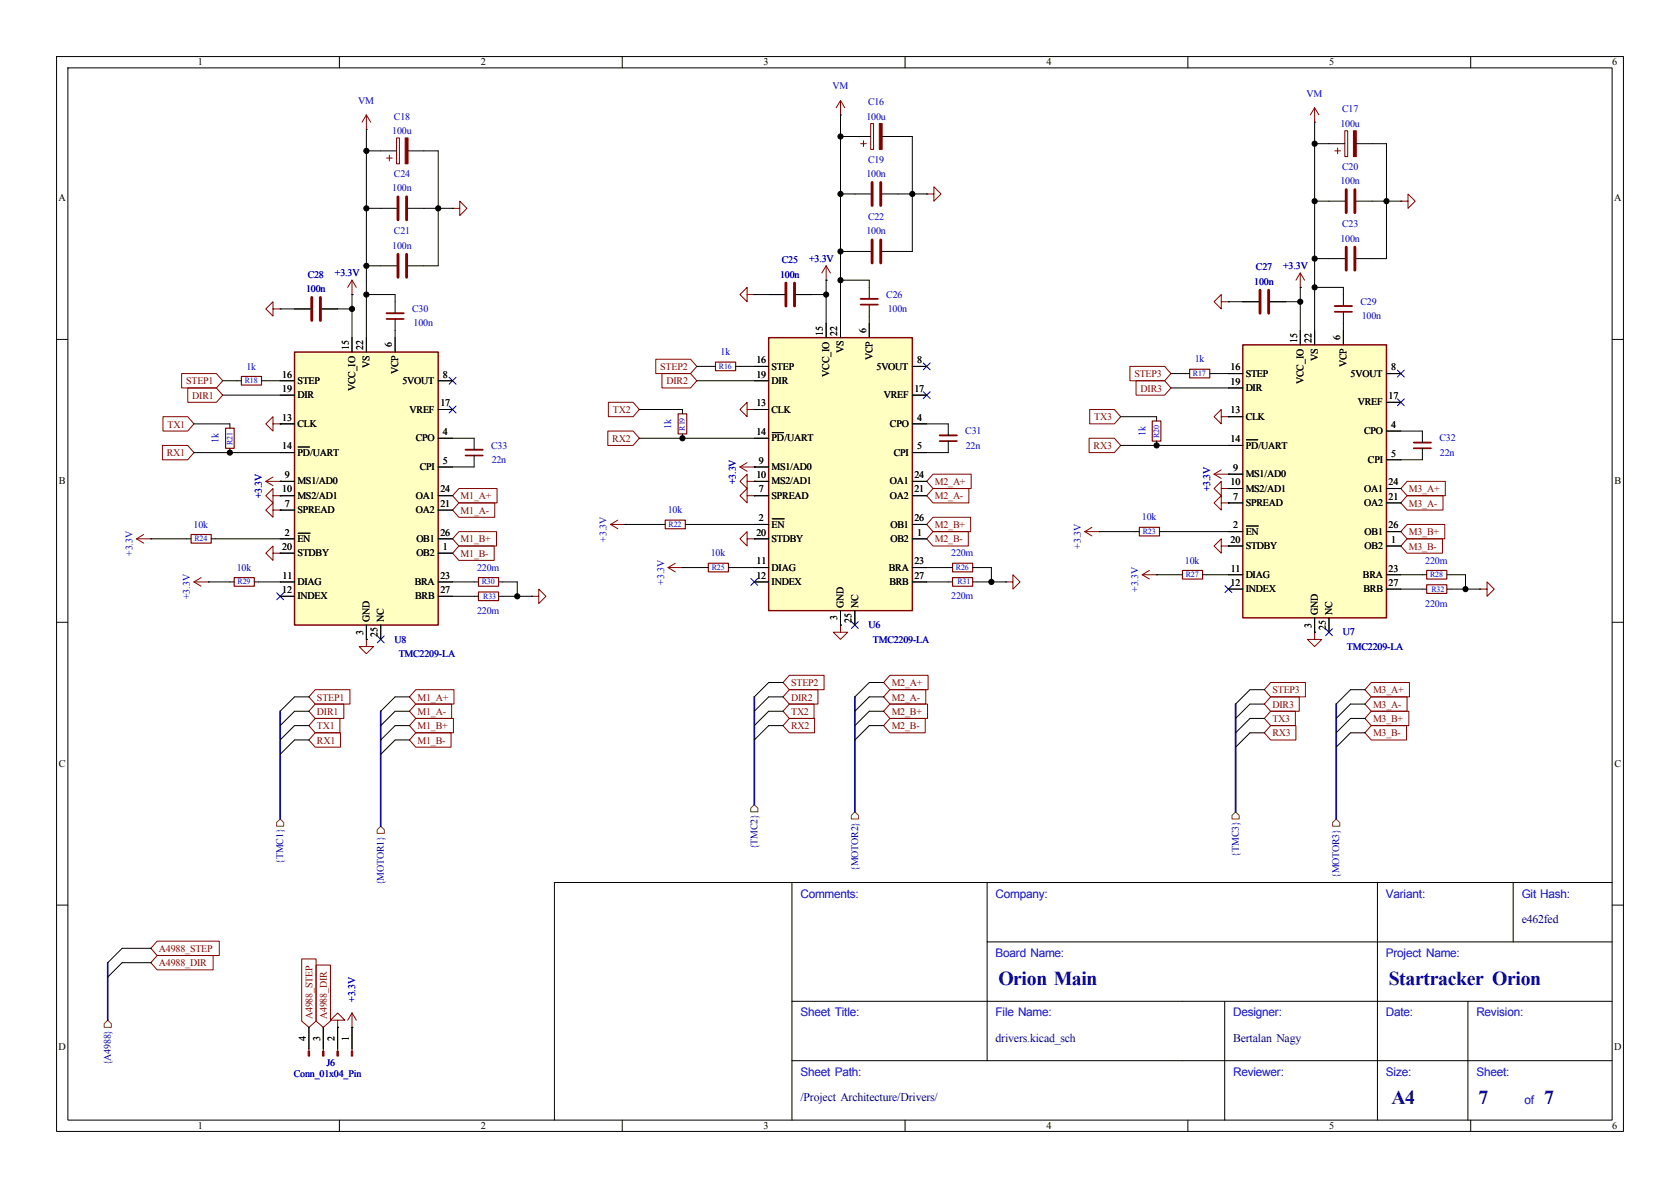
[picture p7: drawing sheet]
<svg xmlns="http://www.w3.org/2000/svg" width="297mm" height="210mm" viewBox="0 0 297 210" stroke-linecap="round" stroke-linejoin="round" font-family="sans-serif">
<g fill="none" stroke="#000" stroke-width=".18">
<path d="M10 10h277v190h-277zM12 12h273v186h-273zM60 10v2M110 10v2M160 10v2M210 10v2M260 10v2M151.1 34.3h2.8M156 34.3h2.7M163.8 34.3h.1M133.3 52.1h.1M151.1 44.5h2.8"/>
<path d="M153.7 50.8v2M153.7 53.8v2.1M156 44.5h2.7M10 60h2M40.6 74.9v.8M40.6 79.2v.8M41.9 67.3h.8M46.2 67.3h.8M83.8 77.5v2M120.6 72.4v.8M120.6 76.7v.8M125.7 64.8h.8"/>
<path d="M130 64.8h.8M133.3 72.4h.1M209.5 66h.8M213.9 66h.7M217.2 73.7h.1M285 60h2M26.7 95.3h.1M33 95.3h.8M37.3 95.3h.8M83.8 80.5v2.1M110.5 92.7h.1M116.8 92.7h.8"/>
<path d="M121.2 92.7h.7M133.3 95.3h.1M133.3 87.6h.1M133.3 82.6h.1M133.3 85.1h.1M194.3 94h.1M217.2 83.8h.1M217.2 88.9h.1M217.2 86.4h.1M10 110h2M36.8 102.9h.1M83.8 102.9h.8"/>
<path d="M83.8 105.4h.8M88.1 102.9h.8M88.1 105.4h.8M94 105.4h.1M120.6 100.3h.1M124.5 100.3h.7M128.8 100.3h.7M251.5 101.6h.7M251.5 104.1h.7M255.8 101.6h.7M255.8 104.1h.7M285 110h2"/>
<path d="M140 156v42M174.5 156v31.5M243.5 156v42M267.5 156v10.5M285 156h-187v42M10 160h2M140 177h145M174.5 166.5h110.5M216.5 177v21M259.5 177v21M285 160h2M54.6 181.6v3.8"/>
<path d="M57.1 181.6v3.8M59.7 181.6h.1M59.7 181.6v3.8M60 198v2M62.2 181.6h.1M62.2 181.6v3.8M110 198v2M140 187.5h145M160 198v2M210 198v2M260 198v2"/>
</g>
<path d="M152.1 53.8h3.1M82.3 80.5h3" fill="none" stroke="#840000" stroke-width=".3"/>
<path d="M152.1 52.8h3.1M82.3 79.5h3" fill="none" stroke="#840000" stroke-width=".33"/>
<path d="M39.9 75.7h1.5v3.5h-1.5zM42.7 66.5h3.5v1.6h-3.5zM119.9 73.2h1.5v3.5h-1.5zM126.5 64h3.5v1.5h-3.5zM210.3 65.3h3.6v1.5h-3.6zM33.8 94.5h3.5v1.5h-3.5zM117.6 91.9h3.6v1.6h-3.6zM125.2 99.6h3.6v1.5h-3.6zM84.6 102.1h3.5v1.5h-3.5zM84.6 104.6h3.5v1.6h-3.5zM252.2 100.8h3.6v1.6h-3.6zM252.2 103.4h3.6v1.5h-3.6z" fill="none" stroke="#840000" stroke-width=".2"/>
<g fill="none" stroke="#840000" stroke-width=".18">
<path d="M163.8 34.3h1.3v-1.3l1.3 1.3-1.3 1.3v-1.3M132.1 52.1v-1.3l-1.3 1.3 1.3 1.2v-1.2h1.2M132.1 72.4v-1.3l-1.3 1.3 1.3 1.3v-1.3h1.2M215.9 73.7v-1.3l-1.3 1.3 1.3 1.2v-1.2h1.3M24.1 95.3l1.3 .7M24.1 95.3h2.6M25.4 94.5l-1.3 .8M107.9 92.7l1.3 .8M107.9 92.7h2.6M109.2 91.9l-1.3 .8M119.4 99.6l-1.3 .7M130.8 82.6l1.3 .7"/>
<path d="M130.8 82.6h2.5M132.1 95.3v-1.3l-1.3 1.3 1.3 1.2v-1.2h1.2M132.1 87.6v-1.2l-1.3 1.2 1.3 1.3v-1.3h1.2M132.1 85.1v-1.3l-1.3 1.3 1.3 1.3v-1.3h1.2M132.1 81.8l-1.3 .8M191.8 94l1.2 .7M191.8 94h2.5M193 93.2l-1.2 .8M214.6 83.8l1.3 .8M214.6 83.8h2.6M215.9 88.9v-1.3l-1.3 1.3 1.3 1.3v-1.3h1.3M215.9 86.4v-1.3l-1.3 1.3 1.3 1.2v-1.2h1.3"/>
<path d="M215.9 83.1l-1.3 .7M34.3 102.9l1.3 .7M34.3 102.9h2.5M35.6 102.1l-1.3 .8M94 105.4h1.2v-1.3l1.3 1.3-1.3 1.3v-1.3M118.1 100.3l1.3 .8M118.1 100.3h2.5M62.2 179.1v2.5M62.2 179.1l-.7 1.2M62.2 179.1l.8 1.2M54.6 185.4v.4M57.1 185.4v.4"/>
<path d="M59.7 180.3h1.3l-1.3-1.2-1.3 1.2h1.3v1.3M59.7 185.4v.4M62.2 185.4v.4"/>
</g>
<path d="M154.2 32.3v4M155.7 32.3v4M154.2 42.4v4.1M155.7 42.4v4.1" fill="none" stroke="#840000" stroke-width=".51"/>
<g fill="#840000" stroke="#840000" stroke-width=".18">
<path d="M62.1 185.8h.3v.9h-.3z"/>
<path d="M59.6 185.8h.2v.9h-.2z"/>
<path d="M57 185.8h.3v.9h-.3z"/>
<path d="M54.5 185.8h.2v.9h-.2z"/>
</g>
<path d="M219.7 61h25.4v48.2h-25.4z" fill="#ffffc2"/>
<path d="M219.7 61h25.4v48.2h-25.4z" fill="none" stroke="#840000" stroke-width=".25"/>
<g fill="none" stroke="#000" stroke-width=".18">
<path d="M229.9 58.4v2.6M232.4 58.4v2.6M237.5 58.4v2.6M167.6 74.9v2.1M167.6 78v2M204.5 73.7v.7M204.5 78v.7M217.2 66h2.5M217.2 73.7h2.5M217.2 78.7h2.5M217.2 68.6h2.5M220.3 77.7h2.1"/>
<path d="M245.1 76.2h2.5M245.1 66h2.5M245.1 71.1h2.5M217.2 96.5h2.5M217.2 94h2.5M217.2 88.9h2.5M217.2 83.8h2.5M217.2 86.4h2.5M220.3 93h2.2M245.1 96.5h2.5M245.1 94h2.5M245.1 81.3h2.5"/>
<path d="M245.1 88.9h2.5M245.1 86.4h2.5M148.6 110.5h.1M167.6 100.3h.8M167.6 102.9h.8M172 100.3h.7M172 102.9h.7M217.2 101.6h2.5M217.2 104.1h2.5M232.4 109.2v2.6M234.9 109.2v2.6M245.1 101.6h2.5"/>
<path d="M245.1 104.1h2.5"/>
</g>
<path d="M203.7 74.4h1.5v3.6h-1.5zM168.4 99.6h3.6v1.5h-3.6zM168.4 102.1h3.6v1.5h-3.6z" fill="none" stroke="#840000" stroke-width=".2"/>
<path d="M166.1 78h3.1" fill="none" stroke="#840000" stroke-width=".3"/>
<path d="M166.1 77h3.1" fill="none" stroke="#840000" stroke-width=".33"/>
<path d="M148.6 110.5v1.3h1.3l-1.3 1.2-1.3-1.2h1.3" fill="none" stroke="#840000" stroke-width=".18"/>
<path d="M135.9 59.7h25.4v48.3h-25.4z" fill="#ffffc2"/>
<path d="M135.9 59.7h25.4v48.3h-25.4z" fill="none" stroke="#840000" stroke-width=".25"/>
<g fill="none" stroke="#000" stroke-width=".18">
<path d="M146 57.2v2.5M148.6 57.2v2.5M153.7 57.2v2.5M219.7 53.3h2.8M224.5 53.3h2.8M133.3 64.8h2.6M133.3 72.4h2.6M133.3 77.5h2.6M133.3 67.3h2.6M136.5 76.5h2M161.3 74.9h2.5M161.3 64.8h2.5"/>
<path d="M161.3 69.9h2.5M251.5 76.2v2M251.5 79.2v2.1M133.3 95.3h2.6M133.3 92.7h2.6M133.3 87.6h2.6M133.3 82.6h2.6M133.3 85.1h2.6M136.5 91.7h2.1M161.3 95.3h2.5M161.3 92.7h2.5M161.3 80h2.5"/>
<path d="M161.3 87.6h2.5M161.3 85.1h2.5M200.7 94h.7M205 94h.7M217.2 96.5h.1M64.8 113h.1M133.3 100.3h2.6M133.3 102.9h2.6M148.6 108v2.5M151.1 108v2.5M161.3 100.3h2.5M161.3 102.9h2.5"/>
<path d="M177.8 102.9h.1M204.5 101.6h.1M208.3 101.6h.7M212.6 101.6h.8M232.4 111.8h.1M261.6 104.1h.1"/>
</g>
<path d="M201.4 93.2h3.6v1.5h-3.6zM209 100.8h3.6v1.6h-3.6z" fill="none" stroke="#840000" stroke-width=".2"/>
<path d="M215.9 96.5v-1.2l-1.3 1.2 1.3 1.3v-1.3h1.3M64.8 113v1.3h1.2l-1.2 1.3-1.3-1.3h1.3M177.8 102.9h1.3v-1.3l1.2 1.3-1.2 1.2v-1.2M201.9 101.6l1.3 .8M201.9 101.6h2.6M203.2 100.8l-1.3 .8M232.4 111.8v1.2h1.3l-1.3 1.3-1.3-1.3h1.3M261.6 104.1h1.3v-1.2l1.3 1.2-1.3 1.3v-1.3" fill="none" stroke="#840000" stroke-width=".18"/>
<path d="M222.8 51.3v4.1M224.3 51.3v4.1" fill="none" stroke="#840000" stroke-width=".51"/>
<path d="M249.9 79.2h3.1" fill="none" stroke="#840000" stroke-width=".3"/>
<path d="M249.9 78.2h3.1" fill="none" stroke="#840000" stroke-width=".33"/>
<path d="M52.1 62.2h25.4v48.3h-25.4z" fill="#ffffc2"/>
<path d="M52.1 62.2h25.4v48.3h-25.4z" fill="none" stroke="#840000" stroke-width=".25"/>
<g fill="none" stroke="#000" stroke-width=".18">
<path d="M64.8 22.9h.1M64.8 22.9v39.3M64.8 26.7h5.3M64.8 36.8h5.3M72.1 26.7h5.4v20.3h-5.4M72.1 36.8h7.9M80 36.8h.1M148.6 20.3h.1M148.6 24.1h5.3M148.6 34.3h2.5M148.6 20.3v39.4M156 24.1h5.3v20.4h-2.6"/>
<path d="M158.7 34.3h5.1M232.4 21.6h.1M232.4 25.4h5.3M232.4 35.6h5.3M232.4 21.6v39.4M239.8 25.4h5.3v20.3h-5.3M239.8 35.6h7.8M247.6 35.6h.1M49.5 54.6h.1M49.5 54.6h5.4M56.9 54.6h5.3M62.2 52.1h.1"/>
<path d="M62.2 52.1v10.1M64.8 52.1h5v3.3M64.8 47h5.3M69.8 56.4v5.8M133.3 52.1h5.4M140.7 52.1h5.3M146 49.5h.1M146 49.5v10.2M148.6 49.5h5.1v1.3M148.6 44.5h2.5M153.7 55.9v3.8M217.2 53.3h.1"/>
<path d="M217.2 53.3h5.3M224.5 53.3h5.4M229.9 50.8h.1M229.9 50.8v10.2M232.4 45.7h5.3M232.4 50.8h5.1v3.3M237.5 55.1v5.9M34.3 74.9h6.3M39.4 67.3h2.5M39.4 69.9h12.7M47 67.3h5.1M49.5 74.9h.1"/>
<path d="M49.5 74.9h2.6M52.7 79h2M77.5 77.5h6.3M77.5 67.3h2.5M77.5 72.4h2.5M113 77.5h22.9M113 72.4h7.6M123.2 67.3h12.7M123.2 64.8h2.5M130.8 64.8h5.1M133.3 72.4h.1M133.3 72.4h2.6"/>
<path d="M136.5 76.5h2M161.3 74.9h6.3M161.3 69.9h2.5M161.3 64.8h2.5M198.1 78.7h21.6M198.1 73.7h6.4M207 66h2.5M207 68.6h12.7M214.6 66h5.1M217.2 73.7h.1M217.2 73.7h2.5M220.3 77.7h2.1"/>
<path d="M245.1 76.2h6.4M245.1 66h2.5M245.1 71.1h2.5M26.7 95.3h6.3M34.3 80h17.8M38.1 95.3h14M49.5 85.1h.1M49.5 97.8h.1M49.5 90.2h.1M49.5 87.6h.1M49.5 97.8h2.6M49.5 90.2h2.6"/>
<path d="M49.5 85.1h2.6M49.5 87.6h2.6M52.7 94.3h2.1M77.5 97.8h2.5M77.5 95.3h2.5M77.5 82.6h6.3M77.5 90.2h2.5M77.5 87.6h2.5M110.5 92.7h6.3M121.9 92.7h14M133.3 85.1h.1M133.3 82.6h.1"/>
<path d="M133.3 87.6h.1M133.3 95.3h.1M133.3 95.3h2.6M133.3 82.6h2.6M133.3 85.1h2.6M133.3 87.6h2.6M136.5 91.7h2.1M161.3 95.3h2.5M161.3 85.1h2.5M161.3 87.6h2.5M161.3 80h6.3M161.3 92.7h2.5"/>
<path d="M194.3 94h6.4M205.7 94h14M217.2 86.4h.1M217.2 88.9h.1M217.2 83.8h.1M217.2 96.5h.1M217.2 96.5h2.5M217.2 88.9h2.5M217.2 83.8h2.5M217.2 86.4h2.5M220.3 93h2.2M245.1 94h2.5"/>
<path d="M245.1 81.3h6.4M245.1 96.5h2.5M245.1 88.9h2.5M245.1 86.4h2.5M36.8 102.9h4.6M45 102.9h7.1M49.5 105.4h2.6M64.8 113h.1M64.8 110.5v2.5M67.3 110.5v2.5M77.5 102.9h6.3M77.5 105.4h6.3"/>
<path d="M88.9 102.9h2.5v2.5M88.9 105.4h5.1M120.6 100.3h3.9M129.5 100.3h6.4M133.3 102.9h2.6M148.6 110.5h.1M148.6 108v2.5M151.1 108v2.5M161.3 102.9h6.3M161.3 100.3h6.3M172.7 102.9h5.1M172.7 100.3h2.6v2.6"/>
<path d="M204.5 101.6h3.8M213.4 101.6h6.3M217.2 104.1h2.5M232.4 111.8h.1M232.4 109.2v2.6M234.9 109.2v2.6M245.1 104.1h6.4M245.1 101.6h6.4M256.5 104.1h5.1M256.5 101.6h2.6v2.5M54.6 128.3h-2.5l-2.6 2.5M54.6 123.2h-2.5l-2.6 2.5"/>
<path d="M54.6 125.7h-2.5l-2.6 2.6M54.6 130.8h-2.5l-2.6 2.6M72.4 128.3h-2.6l-2.5 2.5M72.4 123.2h-2.6l-2.5 2.5M72.4 125.7h-2.6l-2.5 2.6M72.4 130.8h-2.6l-2.5 2.6M138.4 128.3h-2.5l-2.6 2.5M138.4 123.2h-2.5l-2.6 2.5M138.4 125.7h-2.5l-2.6 2.6M138.4 120.7h-2.5l-2.6 2.5M156.2 128.3h-2.5l-2.6 2.5M156.2 123.2h-2.5l-2.6 2.5"/>
<path d="M156.2 125.7h-2.5l-2.6 2.6M156.2 120.7h-2.5l-2.6 2.5M223.5 129.5h-2.5l-2.6 2.6M223.5 124.5h-2.5l-2.6 2.5M223.5 127h-2.5l-2.6 2.5M223.5 121.9h-2.5l-2.6 2.6M241.3 129.5h-2.5l-2.6 2.6M241.3 124.5h-2.5l-2.6 2.5M241.3 127h-2.5l-2.6 2.5M241.3 121.9h-2.5l-2.6 2.6M26.7 167.6h-5.1l-2.6 2.6M26.7 170.2h-5.1l-2.6 2.5"/>
<path d="M54.6 181.6v3.8M57.1 181.6v3.8M59.7 181.6h.1M59.7 181.6v3.8M62.2 181.6h.1M62.2 181.6v3.8"/>
</g>
<g fill="none" stroke="#840000" stroke-width=".18">
<path d="M148.6 17.8l-.8 1.3M148.6 17.8l.8 1.3M148.6 17.8v2.5M232.4 19.1l-.8 1.2M232.4 19.1l.8 1.2M232.4 19.1v2.5M64.8 20.3l-.8 1.3M64.8 20.3l.7 1.3M64.8 20.3v2.6M68.3 27.9h1M68.8 27.4v1M70.1 24.4h.5v4.6h-.5z"/>
<path d="M80 36.8h1.3v-1.2l1.2 1.2-1.2 1.3v-1.3M152.1 25.4h1.1M152.7 24.9v1M153.9 21.8h.5v4.6h-.5zM236 26.7h1M236.5 26.2v1M237.7 23.1h.6v4.6h-.6zM247.6 35.6h1.3v-1.3l1.3 1.3-1.3 1.2v-1.2M48.3 54.6v-1.3l-1.3 1.3 1.3 1.3v-1.3h1.2M62.2 49.5l-.7 1.3M62.2 49.5l.8 1.3M62.2 49.5v2.6"/>
<path d="M146 47l-.7 1.3M146 47l.8 1.3M146 47v2.5M215.9 53.3v-1.2l-1.3 1.2 1.3 1.3v-1.3h1.3M229.9 48.3l-.8 1.2M229.9 48.3l.7 1.2M229.9 48.3v2.5M28.7 78.7h4.5l1.1 1.3-1.1 1.3h-4.5zM28.8 73.7h4.4l1.1 1.2-1.1 1.3h-4.4zM32.1 66h6.2l1.1 1.3-1.1 1.3h-6.2zM33.2 68.6h5.1l1.1 1.3-1.1 1.2h-5.1zM48.3 74.9v-1.2l-1.3 1.2 1.3 1.3v-1.3h1.2"/>
<path d="M107.5 76.2h4.4l1.1 1.3-1.1 1.2h-4.4zM107.6 71.1h4.3l1.1 1.3-1.1 1.3h-4.3zM115.9 63.5h6.2l1.1 1.3-1.1 1.2h-6.2zM117 66h5.1l1.1 1.3-1.1 1.3h-5.1zM192.5 77.5h4.5l1.1 1.2-1.1 1.3h-4.5zM192.6 72.4h4.4l1.1 1.3-1.1 1.2h-4.4zM199.8 64.8h6.1l1.1 1.2-1.1 1.3h-6.1zM200.8 67.3h5.1l1.1 1.3-1.1 1.3h-5.1zM47 85.1l1.3 .8M47 85.1h2.5M48.3 97.8v-1.3l-1.3 1.3 1.3 1.3v-1.3h1.2M48.3 90.2v-1.3l-1.3 1.3 1.3 1.2v-1.2h1.2"/>
<path d="M48.3 87.6v-1.2l-1.3 1.2 1.3 1.3v-1.3h1.2M48.3 84.3l-1.3 .8M81.1 96.5h6.3v2.6h-6.3l-1.1-1.3zM81.1 88.9h6.4v2.5h-6.4l-1.1-1.2zM81.1 86.4h6.8v2.5h-6.8l-1.1-1.3zM81.1 94h6.7v2.5h-6.7l-1.1-1.2zM164.9 83.8h6.8v2.6h-6.8l-1.1-1.3zM164.9 94h6.3v2.5h-6.3l-1.1-1.2zM164.9 86.4h6.4v2.5h-6.4l-1.1-1.3zM164.9 91.4h6.7v2.6h-6.7l-1.1-1.3zM248.8 95.2h6.2v2.6h-6.2l-1.2-1.3zM248.8 87.6h6.3v2.6h-6.3l-1.2-1.3z"/>
<path d="M248.8 92.7h6.6v2.6h-6.6l-1.2-1.3zM248.8 85.1h6.7v2.5h-6.7l-1.2-1.2zM139.5 119.4h6.2v2.5h-6.2l-1.1-1.2zM157.3 119.4h6.8v2.5h-6.8l-1.1-1.2zM55.7 129.5h4.5v2.6h-4.5l-1.1-1.3zM55.7 121.9h6.2v2.6h-6.2l-1.1-1.3zM55.7 127h4.4v2.5h-4.4l-1.1-1.2zM55.7 124.5h5.1v2.5h-5.1l-1.1-1.3zM73.5 121.9h6.8v2.6h-6.8l-1.1-1.3zM73.5 124.5h6.3v2.5h-6.3l-1.1-1.3zM73.5 129.5h6.2v2.6h-6.2l-1.1-1.3zM73.5 127h6.7v2.5h-6.7l-1.1-1.2z"/>
<path d="M139.5 121.9h5.1v2.6h-5.1l-1.1-1.3zM139.5 127h4.5v2.5h-4.5l-1.1-1.2zM139.5 124.5h4.4v2.5h-4.4l-1.1-1.3zM157.3 127h6.3v2.5h-6.3l-1.1-1.2zM157.3 124.5h6.7v2.5h-6.7l-1.1-1.3zM157.3 121.9h6.4v2.6h-6.4l-1.1-1.3zM224.6 123.2h5.1v2.5h-5.1l-1.1-1.2zM224.6 120.6h6.2v2.6h-6.2l-1.1-1.3zM224.6 128.3h4.5v2.5h-4.5l-1.1-1.3zM224.6 125.7h4.4v2.6h-4.4l-1.1-1.3zM242.4 128.3h6.3v2.5h-6.3l-1.1-1.3zM242.4 120.6h6.8v2.6h-6.8l-1.1-1.3z"/>
<path d="M242.4 123.2h6.4v2.5h-6.4l-1.1-1.2zM242.4 125.7h6.7v2.6h-6.7l-1.1-1.3zM27.8 168.9h9.9v2.6h-9.9l-1.1-1.3zM27.8 166.4h11v2.5h-11l-1.1-1.3zM53.3 169.5h2.6v11l-1.3 1.1-1.3-1.1zM55.9 170.6h2.5v9.9l-1.3 1.1-1.2-1.1z"/>
</g>
<path d="M41.4 102.1h3.6v1.5h-3.6z" fill="none" stroke="#840000" stroke-width=".2"/>
<path d="M70.4 34.8v4.1M71.9 34.8v4.1M238 33.5v4.1M239.5 33.5v4.1M55.1 52.6v4M56.6 52.6v4M70.4 45v4M71.9 45v4M138.9 50v4.1M140.5 50v4.1M238 43.7v4.1M239.5 43.7v4.1" fill="none" stroke="#840000" stroke-width=".51"/>
<g fill="#840000" stroke="#840000" stroke-width=".18">
<path d="M155.4 21.8h.6v4.6h-.6z"/>
<path d="M239.3 23.1h.5v4.6h-.5z"/>
<path d="M71.6 24.4h.5v4.6h-.5z"/>
</g>
<path d="M68.3 56.4h3.1M236 55.1h3" fill="none" stroke="#840000" stroke-width=".3"/>
<path d="M68.3 55.4h3.1M236 54.1h3" fill="none" stroke="#840000" stroke-width=".33"/>
<path d="M49.5 144.8l.7 .6v.7h-1.3v-.7zM67.3 146.1l.6 .6v.6h-1.2v-.6zM133.3 142.2l.7 .7v.6h-1.3v-.6zM151.1 143.5l.7 .6v.7h-1.3v-.7zM218.4 143.5l.7 .6v.7h-1.3v-.7zM236.2 144.8l.7 .6v.7h-1.3v-.7zM18.4 181l.6-.7 .7 .7v.6h-1.3z" fill="none" stroke="#725600" stroke-width=".18"/>
<path d="M49.5 125.7v19.1M67.3 125.7v20.4M133.3 123.2v19M151.1 123.2v20.3M218.4 124.5v19M236.2 124.5v20.3M19 170.2v10.1" fill="none" stroke="#000084" stroke-width=".3"/>
<g fill="none" stroke="#000084" stroke-width=".18">
<path d="M79.4 66.7l1.2 1.2M79.4 71.8l1.2 1.2M80.6 66.7l-1.2 1.2M80.6 71.8l-1.2 1.2M163.2 69.2l1.2 1.3M163.2 64.2l1.2 1.2M164.4 69.2l-1.2 1.3M164.4 64.2l-1.2 1.2M247 70.5l1.3 1.2M247 65.4l1.3 1.2M248.3 70.5l-1.3 1.2M248.3 65.4l-1.3 1.2"/>
<path d="M48.9 104.8l1.2 1.2M50.1 104.8l-1.2 1.2M66.7 112.4l1.2 1.2M67.9 112.4l-1.2 1.2M132.7 102.3l1.3 1.2M134 102.3l-1.3 1.2M150.5 109.9l1.2 1.2M151.7 109.9l-1.2 1.2M216.6 103.5l1.2 1.2M217.8 103.5l-1.2 1.2M234.3 111.2l1.3 1.2M235.6 111.2l-1.3 1.2"/>
</g>
<g fill="#000" stroke="#000" stroke-width=".18">
<circle cx="64.8" cy="36.8" r=".46"/>
<circle cx="64.8" cy="26.7" r=".46"/>
<circle cx="77.5" cy="36.8" r=".46"/>
<circle cx="148.6" cy="34.3" r=".46"/>
<circle cx="148.6" cy="24.1" r=".46"/>
<circle cx="161.3" cy="34.3" r=".46"/>
<circle cx="232.4" cy="25.4" r=".46"/>
<circle cx="232.4" cy="35.6" r=".46"/>
<circle cx="245.1" cy="35.6" r=".46"/>
<circle cx="62.2" cy="54.6" r=".46"/>
<circle cx="64.8" cy="47" r=".46"/>
<circle cx="64.8" cy="52.1" r=".46"/>
<circle cx="146" cy="52.1" r=".46"/>
<circle cx="148.6" cy="44.5" r=".46"/>
<circle cx="148.6" cy="49.5" r=".46"/>
<circle cx="229.9" cy="53.3" r=".46"/>
<circle cx="232.4" cy="50.8" r=".46"/>
<circle cx="232.4" cy="45.7" r=".46"/>
<circle cx="120.6" cy="77.5" r=".46"/>
<circle cx="204.5" cy="78.7" r=".46"/>
<circle cx="40.6" cy="80" r=".46"/>
<circle cx="91.4" cy="105.4" r=".46"/>
<circle cx="175.3" cy="102.9" r=".46"/>
<circle cx="259.1" cy="104.1" r=".46"/>
</g>
<g font-size="3.5" fill="#00007f">
<text x="176.5" y="174.1">Orion Main</text>
<text x="245.5" y="174.1">Startracker Orion</text>
<text x="246" y="195.1">A4</text>
<text x="261.4" y="195.1">7</text>
<text x="273" y="195.1">7</text>
</g>
<g font-size="2.1" fill="#00f">
<text x="141.5" y="158.7">Comments:</text>
<text x="176" y="158.7">Company:</text>
<text x="245" y="158.7">Variant:</text>
<text x="269" y="158.7">Git Hash:</text>
<text x="176" y="169.2">Board Name:</text>
<text x="245" y="169.2">Project Name:</text>
<text x="141.5" y="179.7">Sheet Title:</text>
<text x="176" y="179.7">File Name:</text>
<text x="218" y="179.7">Designer:</text>
<text x="245" y="179.7">Date:</text>
<text x="261" y="179.7">Revision:</text>
<text x="141.5" y="190.2">Sheet Path:</text>
<text x="218" y="190.2">Reviewer:</text>
<text x="245" y="190.2">Size:</text>
<text x="261" y="190.2">Sheet:</text>
<text x="269.5" y="195.2">of</text>
</g>
<g font-size="2.1" fill="#00007f">
<text x="269" y="163.2">e462fed</text>
<text x="176" y="184.2">drivers.kicad_sch</text>
<text x="218" y="184.2">Bertalan Nagy</text>
<text x="141.5" y="194.7">/Project Architecture/Drivers/</text>
</g>
<g font-size="1.8">
<text x="35" y="11.6">1</text>
<text x="85" y="11.6">2</text>
<text x="135" y="11.6">3</text>
<text x="185" y="11.6">4</text>
<text x="235" y="11.6">5</text>
<text x="285" y="11.6">6</text>
<text x="10.3" y="35.6">A</text>
<text x="285.3" y="35.6">A</text>
<text x="145.5" y="59.3" transform="rotate(-90 145.5 59.3)">15</text>
<text x="148" y="59.3" transform="rotate(-90 148 59.3)">22</text>
<text x="153.1" y="58.9" transform="rotate(-90 153.1 58.9)">6</text>
<text x="61.7" y="61.8" transform="rotate(-90 61.7 61.8)">15</text>
<text x="64.2" y="61.8" transform="rotate(-90 64.2 61.8)">22</text>
<text x="65.3" y="65" transform="rotate(-90 65.3 65)">VS</text>
<text x="69.3" y="61.4" transform="rotate(-90 69.3 61.4)">6</text>
<text x="133.7" y="64.2">16</text>
<text x="136.4" y="65.3">STEP</text>
<text x="149.1" y="62.5" transform="rotate(-90 149.1 62.5)">VS</text>
<text x="154.2" y="63.7" transform="rotate(-90 154.2 63.7)">VCP</text>
<text x="155" y="65.3">5VOUT</text>
<text x="162.1" y="64.2">8</text>
<text x="217.6" y="65.5">16</text>
<text x="229.3" y="60.6" transform="rotate(-90 229.3 60.6)">15</text>
<text x="231.8" y="60.6" transform="rotate(-90 231.8 60.6)">22</text>
<text x="233" y="63.7" transform="rotate(-90 233 63.7)">VS</text>
<text x="236.9" y="60.1" transform="rotate(-90 236.9 60.1)">6</text>
<text x="238" y="64.9" transform="rotate(-90 238 64.9)">VCP</text>
<text x="245.9" y="65.5">8</text>
<text x="49.9" y="66.7">16</text>
<text x="49.9" y="69.3">19</text>
<text x="52.6" y="67.9">STEP</text>
<text x="52.6" y="70.4">DIR</text>
<text x="62.8" y="69.2" transform="rotate(-90 62.8 69.2)">VCC_IO</text>
<text x="70.4" y="66.2" transform="rotate(-90 70.4 66.2)">VCP</text>
<text x="71.1" y="67.9">5VOUT</text>
<text x="77.9" y="71.8">17</text>
<text x="78.3" y="66.7">8</text>
<text x="133.7" y="71.8">13</text>
<text x="133.7" y="66.7">19</text>
<text x="136.4" y="67.9">DIR</text>
<text x="146.6" y="66.6" transform="rotate(-90 146.6 66.6)">VCC_IO</text>
<text x="156.2" y="70.4">VREF</text>
<text x="161.7" y="69.3">17</text>
<text x="217.6" y="68">19</text>
<text x="220.2" y="66.6">STEP</text>
<text x="220.2" y="69.1">DIR</text>
<text x="230.4" y="67.9" transform="rotate(-90 230.4 67.9)">VCC_IO</text>
<text x="238.8" y="66.6">5VOUT</text>
<text x="240.1" y="71.7">VREF</text>
<text x="245.5" y="70.5">17</text>
<text x="49.9" y="74.4">13</text>
<text x="52.6" y="75.5">CLK</text>
<text x="72.4" y="72.9">VREF</text>
<text x="78.3" y="76.9">4</text>
<text x="133.7" y="76.9">14</text>
<text x="136.4" y="72.9">CLK</text>
<text x="157.3" y="75.5">CPO</text>
<text x="162.1" y="74.4">4</text>
<text x="217.6" y="73.1">13</text>
<text x="220.2" y="74.2">CLK</text>
<text x="241.1" y="76.8">CPO</text>
<text x="245.9" y="75.6">4</text>
<text x="49.9" y="79.4">14</text>
<text x="52.6" y="80.6">PD/UART</text>
<text x="73.5" y="78">CPO</text>
<text x="74.2" y="83.1">CPI</text>
<text x="78.3" y="82">5</text>
<text x="134.2" y="82">9</text>
<text x="136.4" y="83.1">MS1/AD0</text>
<text x="136.4" y="78">PD/UART</text>
<text x="158" y="80.6">CPI</text>
<text x="162.1" y="79.4">5</text>
<text x="217.6" y="78.2">14</text>
<text x="218" y="83.2">9</text>
<text x="220.2" y="79.3">PD/UART</text>
<text x="241.8" y="81.8">CPI</text>
<text x="245.9" y="80.7">5</text>
<text x="10.4" y="85.6">B</text>
<text x="49.9" y="87.1">10</text>
<text x="50.4" y="89.6">7</text>
<text x="50.4" y="84.5">9</text>
<text x="52.6" y="85.6">MS1/AD0</text>
<text x="52.6" y="88.2">MS2/AD1</text>
<text x="73.5" y="88.2">OA1</text>
<text x="77.9" y="89.6">21</text>
<text x="77.9" y="87.1">24</text>
<text x="133.7" y="84.5">10</text>
<text x="134.2" y="87.1">7</text>
<text x="136.4" y="88.2">SPREAD</text>
<text x="136.4" y="85.6">MS2/AD1</text>
<text x="157.3" y="88.2">OA2</text>
<text x="157.3" y="85.6">OA1</text>
<text x="161.7" y="87.1">21</text>
<text x="161.7" y="84.5">24</text>
<text x="217.6" y="85.8">10</text>
<text x="218" y="88.3">7</text>
<text x="220.2" y="89.5">SPREAD</text>
<text x="220.2" y="84.4">MS1/AD0</text>
<text x="220.2" y="86.9">MS2/AD1</text>
<text x="241.1" y="89.5">OA2</text>
<text x="241.1" y="86.9">OA1</text>
<text x="245.5" y="88.3">21</text>
<text x="245.5" y="85.8">24</text>
<text x="285.4" y="85.6">B</text>
<text x="50.4" y="94.7">2</text>
<text x="52.6" y="95.8">EN</text>
<text x="52.6" y="90.7">SPREAD</text>
<text x="73.5" y="90.7">OA2</text>
<text x="73.6" y="95.8">OB1</text>
<text x="77.9" y="94.7">26</text>
<text x="133.7" y="94.7">20</text>
<text x="134.2" y="92.1">2</text>
<text x="136.4" y="93.3">EN</text>
<text x="136.4" y="95.8">STDBY</text>
<text x="157.4" y="95.8">OB2</text>
<text x="157.4" y="93.3">OB1</text>
<text x="161.7" y="92.1">26</text>
<text x="162.1" y="94.7">1</text>
<text x="217.6" y="95.9">20</text>
<text x="218" y="93.4">2</text>
<text x="220.2" y="94.5">EN</text>
<text x="241.2" y="94.5">OB1</text>
<text x="245.5" y="93.4">26</text>
<text x="245.9" y="95.9">1</text>
<text x="49.9" y="97.2">20</text>
<text x="52.6" y="98.3">STDBY</text>
<text x="73.6" y="98.3">OB2</text>
<text x="78.3" y="97.2">1</text>
<text x="133.8" y="99.8">11</text>
<text x="136.4" y="100.9">DIAG</text>
<text x="157.1" y="100.9">BRA</text>
<text x="161.7" y="99.8">23</text>
<text x="217.6" y="101">11</text>
<text x="220.2" y="97.1">STDBY</text>
<text x="241.2" y="97.1">OB2</text>
<text x="245.5" y="101">23</text>
<text x="49.9" y="104.8">12</text>
<text x="49.9" y="102.3">11</text>
<text x="52.6" y="103.4">DIAG</text>
<text x="52.6" y="106">INDEX</text>
<text x="73.3" y="103.4">BRA</text>
<text x="73.4" y="106">BRB</text>
<text x="77.9" y="102.3">23</text>
<text x="77.9" y="104.8">27</text>
<text x="133.7" y="102.3">12</text>
<text x="136.4" y="103.4">INDEX</text>
<text x="149.1" y="107.4" transform="rotate(-90 149.1 107.4)">GND</text>
<text x="151.7" y="107.4" transform="rotate(-90 151.7 107.4)">NC</text>
<text x="157.2" y="103.4">BRB</text>
<text x="161.7" y="102.3">27</text>
<text x="217.6" y="103.6">12</text>
<text x="220.2" y="102.2">DIAG</text>
<text x="220.2" y="104.7">INDEX</text>
<text x="240.9" y="102.2">BRA</text>
<text x="241" y="104.7">BRB</text>
<text x="245.5" y="103.6">27</text>
<text x="64.2" y="112.2" transform="rotate(-90 64.2 112.2)">3</text>
<text x="65.3" y="110" transform="rotate(-90 65.3 110)">GND</text>
<text x="66.7" y="112.6" transform="rotate(-90 66.7 112.6)">25</text>
<text x="67.9" y="110" transform="rotate(-90 67.9 110)">NC</text>
<text x="148" y="109.7" transform="rotate(-90 148 109.7)">3</text>
<text x="150.6" y="110.1" transform="rotate(-90 150.6 110.1)">25</text>
<text x="231.8" y="110.9" transform="rotate(-90 231.8 110.9)">3</text>
<text x="233" y="108.7" transform="rotate(-90 233 108.7)">GND</text>
<text x="234.4" y="111.4" transform="rotate(-90 234.4 111.4)">25</text>
<text x="235.5" y="108.7" transform="rotate(-90 235.5 108.7)">NC</text>
<text x="10.4" y="135.6">C</text>
<text x="285.4" y="135.6">C</text>
<text x="10.3" y="185.6">D</text>
<text x="54" y="184" transform="rotate(-90 54 184)">4</text>
<text x="56.6" y="184" transform="rotate(-90 56.6 184)">3</text>
<text x="59.1" y="184" transform="rotate(-90 59.1 184)">2</text>
<text x="61.7" y="184" transform="rotate(-90 61.7 184)">1</text>
<text x="285.3" y="185.6">D</text>
<text x="35" y="199.6">1</text>
<text x="85" y="199.6">2</text>
<text x="135" y="199.6">3</text>
<text x="185" y="199.6">4</text>
<text x="235" y="199.6">5</text>
<text x="285" y="199.6">6</text>
</g>
<g font-size="1.8" fill="#0000c2">
<text x="147.2" y="15.8">VM</text>
<text x="231" y="17.1">VM</text>
<text x="63.3" y="18.3">VM</text>
<text x="69.3" y="23.7">100u</text>
<text x="69.6" y="21.1">C18</text>
<text x="153.2" y="21.1">100u</text>
<text x="153.5" y="18.6">C16</text>
<text x="237" y="22.4">100u</text>
<text x="237.3" y="19.9">C17</text>
<text x="153.5" y="28.7">C19</text>
<text x="69.3" y="33.8">100n</text>
<text x="69.6" y="31.3">C24</text>
<text x="153.2" y="31.3">100n</text>
<text x="237" y="32.6">100n</text>
<text x="237.3" y="30">C20</text>
<text x="69.6" y="41.4">C21</text>
<text x="153.2" y="41.4">100n</text>
<text x="153.5" y="38.9">C22</text>
<text x="237.3" y="40.2">C23</text>
<text x="69.3" y="44">100n</text>
<text x="138.2" y="46.5">C25</text>
<text x="143" y="46.3">+3.3V</text>
<text x="222" y="47.8">C27</text>
<text x="226.9" y="47.5">+3.3V</text>
<text x="237" y="42.7">100n</text>
<text x="54.1" y="51.6">100n</text>
<text x="54.4" y="49.1">C28</text>
<text x="59.2" y="48.8">+3.3V</text>
<text x="137.9" y="49.1">100n</text>
<text x="156.7" y="52.6">C26</text>
<text x="221.7" y="50.3">100n</text>
<text x="240.5" y="53.9">C29</text>
<text x="72.9" y="55.2">C30</text>
<text x="73.1" y="57.7">100n</text>
<text x="156.9" y="55.2">100n</text>
<text x="240.8" y="56.4">100n</text>
<text x="43.6" y="65.3">1k</text>
<text x="127.4" y="62.8">1k</text>
<text x="211.2" y="64.1">1k</text>
<text x="118.7" y="75.8" transform="rotate(-90 118.7 75.8)">1k</text>
<text x="170.7" y="76.7">C31</text>
<text x="202.5" y="77.1" transform="rotate(-90 202.5 77.1)">1k</text>
<text x="38.7" y="78.4" transform="rotate(-90 38.7 78.4)">1k</text>
<text x="86.8" y="79.3">C33</text>
<text x="86.9" y="81.8">22n</text>
<text x="170.7" y="79.3">22n</text>
<text x="254.5" y="78">C32</text>
<text x="254.6" y="80.6">22n</text>
<text x="46.3" y="88.1" transform="rotate(-90 46.3 88.1)">+3.3V</text>
<text x="130.1" y="85.6" transform="rotate(-90 130.1 85.6)">+3.3V</text>
<text x="213.9" y="86.8" transform="rotate(-90 213.9 86.8)">+3.3V</text>
<text x="34.2" y="93.3">10k</text>
<text x="107.2" y="95.7" transform="rotate(-90 107.2 95.7)">+3.3V</text>
<text x="118" y="90.7">10k</text>
<text x="201.9" y="92">10k</text>
<text x="23.4" y="98.3" transform="rotate(-90 23.4 98.3)">+3.3V</text>
<text x="41.8" y="100.9">10k</text>
<text x="84.3" y="100.9">220m</text>
<text x="125.7" y="98.3">10k</text>
<text x="168.2" y="98.3">220m</text>
<text x="191.1" y="97" transform="rotate(-90 191.1 97)">+3.3V</text>
<text x="209.5" y="99.6">10k</text>
<text x="252" y="99.6">220m</text>
<text x="33.6" y="105.9" transform="rotate(-90 33.6 105.9)">+3.3V</text>
<text x="117.4" y="103.3" transform="rotate(-90 117.4 103.3)">+3.3V</text>
<text x="168.2" y="106">220m</text>
<text x="201.2" y="104.6" transform="rotate(-90 201.2 104.6)">+3.3V</text>
<text x="252" y="107.2">220m</text>
<text x="69.7" y="113.6">U8</text>
<text x="84.3" y="108.5">220m</text>
<text x="153.6" y="111">U6</text>
<text x="154.3" y="113.6">TMC2209-LA</text>
<text x="237.4" y="112.3">U7</text>
<text x="70.5" y="116.1">TMC2209-LA</text>
<text x="238.1" y="114.9">TMC2209-LA</text>
<text x="62.8" y="177.1" transform="rotate(-90 62.8 177.1)">+3.3V</text>
<text x="51.9" y="190.4">Conn_01x04_Pin</text>
<text x="57.7" y="188.5">J6</text>
</g>
<g font-size="1.8" fill="#840000">
<text x="116.7" y="65.4">STEP2</text>
<text x="32.9" y="68">STEP1</text>
<text x="34" y="70.5">DIR1</text>
<text x="117.8" y="68">DIR2</text>
<text x="200.5" y="66.7">STEP3</text>
<text x="201.6" y="69.2">DIR3</text>
<text x="29.6" y="75.6">TX1</text>
<text x="108.3" y="73">TX2</text>
<text x="193.4" y="74.3">TX3</text>
<text x="29.5" y="80.7">RX1</text>
<text x="108.2" y="78.1">RX2</text>
<text x="193.3" y="79.4">RX3</text>
<text x="81.4" y="88.3">M1_A+</text>
<text x="165.3" y="85.7">M2_A+</text>
<text x="165.3" y="88.3">M2_A-</text>
<text x="249.1" y="89.5">M3_A-</text>
<text x="249.1" y="87">M3_A+</text>
<text x="81.4" y="90.8">M1_A-</text>
<text x="81.4" y="95.9">M1_B+</text>
<text x="165.3" y="95.9">M2_B-</text>
<text x="165.3" y="93.4">M2_B+</text>
<text x="249.1" y="94.6">M3_B+</text>
<text x="81.4" y="98.4">M1_B-</text>
<text x="249.1" y="97.2">M3_B-</text>
<text x="56" y="123.8">STEP1</text>
<text x="73.8" y="123.8">M1_A+</text>
<text x="139.9" y="123.8">DIR2</text>
<text x="139.9" y="121.3">STEP2</text>
<text x="157.6" y="121.3">M2_A+</text>
<text x="157.6" y="123.8">M2_A-</text>
<text x="224.9" y="125.1">DIR3</text>
<text x="224.9" y="122.6">STEP3</text>
<text x="242.7" y="122.6">M3_A+</text>
<text x="242.7" y="125.1">M3_A-</text>
<text x="56" y="131.5">RX1</text>
<text x="56" y="128.9">TX1</text>
<text x="56" y="126.4">DIR1</text>
<text x="73.8" y="126.4">M1_A-</text>
<text x="73.8" y="131.5">M1_B-</text>
<text x="73.8" y="128.9">M1_B+</text>
<text x="139.9" y="128.9">RX2</text>
<text x="139.9" y="126.4">TX2</text>
<text x="157.6" y="128.9">M2_B-</text>
<text x="157.6" y="126.4">M2_B+</text>
<text x="224.9" y="130.2">RX3</text>
<text x="224.9" y="127.6">TX3</text>
<text x="242.7" y="130.2">M3_B-</text>
<text x="242.7" y="127.6">M3_B+</text>
<text x="28.1" y="170.8">A4988_DIR</text>
<text x="28.1" y="168.3">A4988_STEP</text>
<text x="55.3" y="180.2" transform="rotate(-90 55.3 180.2)">A4988_STEP</text>
<text x="57.8" y="180.2" transform="rotate(-90 57.8 180.2)">A4988_DIR</text>
</g>
<g font-size="1.8" fill="#000084">
<text x="50.1" y="152.7" transform="rotate(-90 50.1 152.7)">{TMC1}</text>
<text x="133.9" y="150.1" transform="rotate(-90 133.9 150.1)">{TMC2}</text>
<text x="151.7" y="153.9" transform="rotate(-90 151.7 153.9)">{MOTOR2}</text>
<text x="219" y="151.4" transform="rotate(-90 219 151.4)">{TMC3}</text>
<text x="236.8" y="155.2" transform="rotate(-90 236.8 155.2)">{MOTOR3}</text>
<text x="67.9" y="156.5" transform="rotate(-90 67.9 156.5)">{MOTOR1}</text>
<text x="19.6" y="188.3" transform="rotate(-90 19.6 188.3)">{A4988}</text>
</g>
<g font-size="1.4" fill="#0000c2">
<text x="127.1" y="65.2">R16</text>
<text x="43.3" y="67.8">R18</text>
<text x="210.9" y="66.5">R17</text>
<text x="121.1" y="76.1" transform="rotate(-90 121.1 76.1)">R19</text>
<text x="204.9" y="77.4" transform="rotate(-90 204.9 77.4)">R20</text>
<text x="41.1" y="78.7" transform="rotate(-90 41.1 78.7)">R21</text>
<text x="34.4" y="95.7">R24</text>
<text x="118.2" y="93.2">R22</text>
<text x="202" y="94.4">R23</text>
<text x="125.8" y="100.8">R25</text>
<text x="169" y="100.8">R26</text>
<text x="42" y="103.3">R29</text>
<text x="85.2" y="103.3">R30</text>
<text x="85.4" y="105.9">R33</text>
<text x="169.2" y="103.3">R31</text>
<text x="209.6" y="102">R27</text>
<text x="252.8" y="102">R28</text>
<text x="253.1" y="104.6">R32</text>
</g>
</svg>
